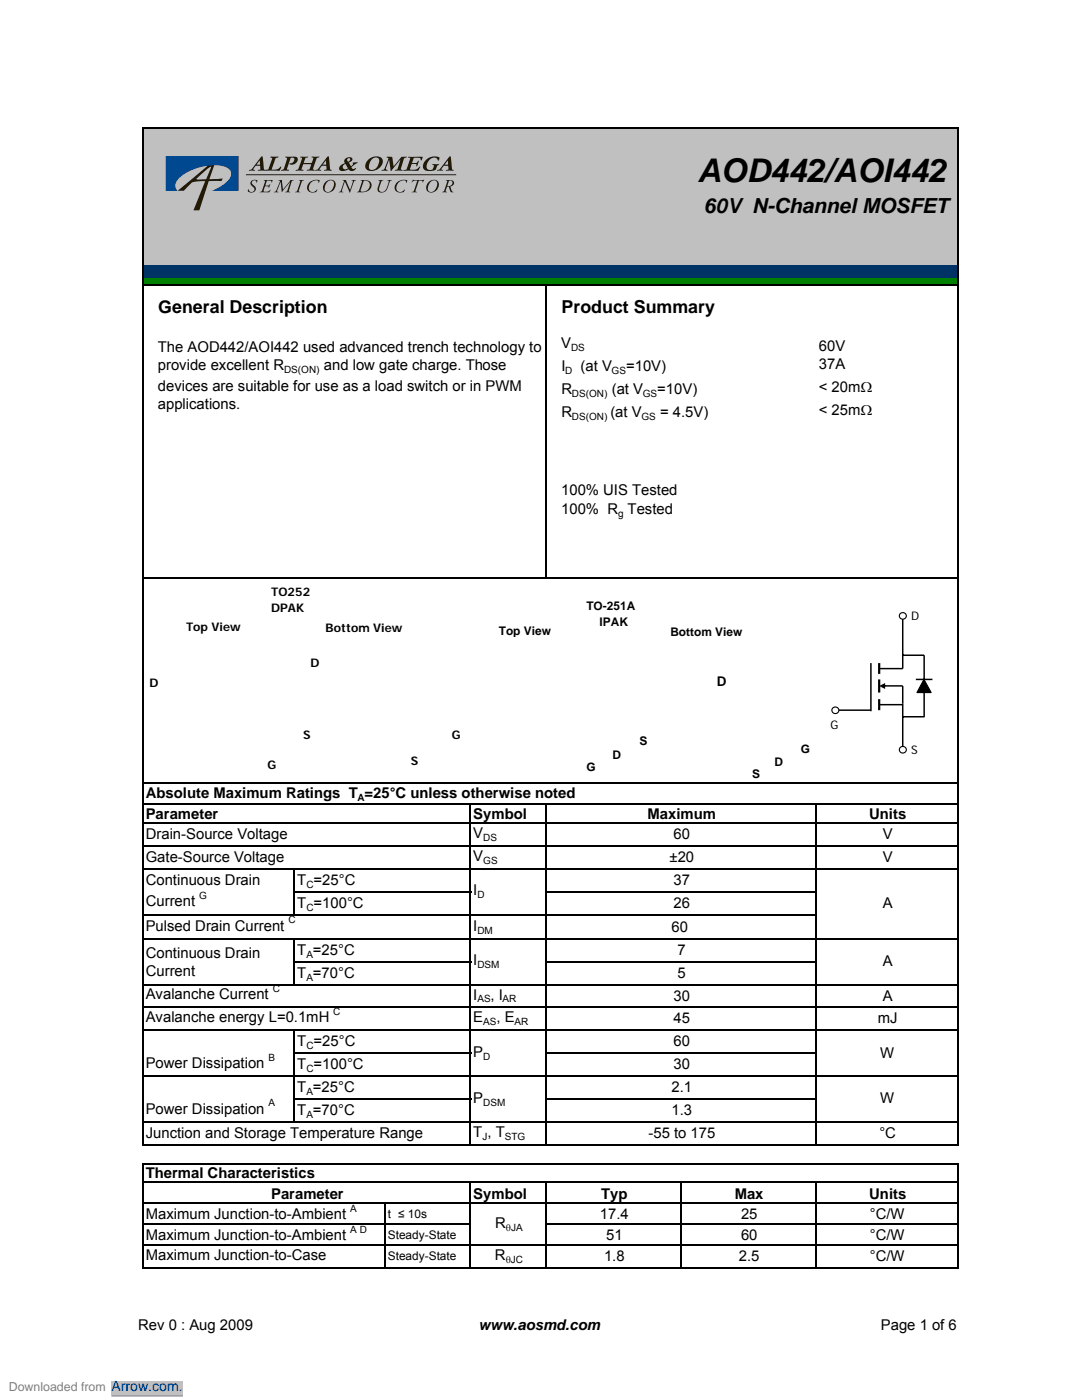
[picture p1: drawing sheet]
<svg xmlns="http://www.w3.org/2000/svg" width="216mm" height="279mm" viewBox="0 0 216 279" stroke-linecap="round" stroke-linejoin="round" font-family="sans-serif">
<path d="M28.5 25.5h162.7v27.6h-162.7z" fill="#c0c0c0"/>
<path d="M28.5 53h162.7v2.5h-162.7z" fill="#003365"/>
<path d="M28.5 55.5h162.7v1.3h-162.7z" fill="#008000"/>
<g fill="#fff">
<path d="M109 177.9h53.9v4.6h-53.9z"/>
<path d="M109 187.3h53.9v4.6h-53.9z"/>
<path d="M109 191.9h53.9v4.6h-53.9z"/>
<path d="M109 196.5h53.9v4.6h-53.9z"/>
<path d="M109 201h53.9v4.7h-53.9z"/>
</g>
<g fill="none" stroke="#000" stroke-width=".3">
<path d="M28.5 25.4v203.2M28.7 25.5h162.6M191.2 25.7v202.9M28.7 56.8h162.6M109 56.9v58.6M28.7 115.4h162.6M173.8 132.3v9.6M180.1 123.4v10h-4.7M180.1 136.9v12.3M180.1 130.8h4.3v4.8M182.8 135.6h3.3M184.4 138.2v4.8h-4.3"/>
<path d="M28.7 156.4h162.6M167.4 141.7h6.4M175.4 140.6h4.7M28.7 160.5h162.6M28.7 164.2h162.6M28.7 168.8h162.6M28.7 173.4h162.6M58.7 173.5v9.2M58.9 177.9h35.1M93.9 160.7v67.9M109 160.7v67.9M109.1 177.9h53.9"/>
<path d="M162.8 160.7v67.9M28.7 182.5h134.3M28.7 187.3h162.6M28.7 196.5h162.6M58.7 187.5v9.1M58.9 191.9h35.1M109.1 191.9h53.9M28.7 201.1h162.6M28.7 205.6h162.6M28.7 214.8h162.6M58.7 205.8v18.3M58.9 210.2h35.1"/>
<path d="M58.9 219.4h35.1M109.1 210.2h53.9M109.1 219.4h53.9M28.5 232.1v21M28.7 223.9h162.6M28.7 228.5h162.6M28.7 232.2h162.6M28.7 235.9h162.6M93.9 236.1v17M109 236.1v17M135.9 236.1v17M162.8 236.1v17"/>
<path d="M191.2 232.4v20.7M28.7 244.2h65.3M28.7 240.1h162.6M28.7 248.4h162.6M28.7 253h162.6M76.9 240.2v12.9M109.1 244.2h82.2"/>
</g>
<path d="M175.4 132.3v2.2M175.4 135.6v2.6M175.4 139.5v2.2" fill="none" stroke="#000" stroke-width=".44"/>
<path d="M176.3 136.7h3.8v.3h-3.8zM175.4 136.9l1.2-.6v1.2z" fill="#000"/>
<path d="M184.4 135.6l1.4 2.6h-2.8z" fill="#000"/>
<path d="M184.4 135.6l1.4 2.6h-2.8z" fill="none" stroke="#000" stroke-width=".22"/>
<circle cx="180.1" cy="122.9" r=".67" fill="#fff"/>
<circle cx="180.1" cy="122.9" r=".67" fill="none" stroke="#000" stroke-width=".22"/>
<circle cx="166.7" cy="141.8" r=".67" fill="#fff"/>
<circle cx="166.7" cy="141.8" r=".67" fill="none" stroke="#000" stroke-width=".22"/>
<circle cx="180.1" cy="149.6" r=".67" fill="#fff"/>
<circle cx="180.1" cy="149.6" r=".67" fill="none" stroke="#000" stroke-width=".22"/>
<g fill="#241a04">
<path d="M54 31.3h1.6l-.1 .1-.5 .2-.8 2.2 .5 .1a1.83 1.83 0 0 0 1.4-.6l-.2 .6a.51 .51 0 0 1-.8 .2h-2.1v-.2l.6-.2 .7-2.1-.4-.2z"/>
<path d="M57 31.3h1.1a.92 .92 0 0 1 1.3 .6 1.07 1.07 0 0 1-1.6 .8l.1-.1a.72 .72 0 0 0 .7-.3 .72 .72 0 0 0 0-.8l-.6 .1-.8 2.2 .5 .1-.1 .2h-1.5v-.2l.5-.1 .3-1 .4-1.2-.4-.2z"/>
<path d="M60 31.3h1.5l-.1 .1-.4 .1-.4 1h1h.6l.3-1-.4-.1 .1-.1h1.5v.1l-.5 .1-.1 .3-.7 2 .4 .1-.1 .2-1.5-.1a.79 .79 0 0 0 .8-.9l.1-.3h-1.6l-.4 1 .5 .1-.1 .2h-1.5v-.2l.5-.1 .2-.5 .6-1.8-.4-.1z"/>
<path d="M77.2 31.3h.9a.46 .46 0 0 1 .3 .6l.1 1.3 1.2-1.4a1.28 1.28 0 0 1 1.5-.5l-.6 .3-.5 1.6a.39 .39 0 0 0 0 .7h.2v.2h-1.5v-.2a.73 .73 0 0 0 .7-.8l.4-1.3-1.8 2.3h-.2l-.3-2.2-.6 1.8 .3 .2v.2h-1.2l.6-.4 .7-1.8 .1-.3-.4-.2z"/>
<path d="M81.5 31.3h2.8l-.2 .7-.1-.1a.47 .47 0 0 0-.3-.4 .47 .47 0 0 0-.4 0h-.7l-.3 1.1a.85 .85 0 0 0 1.2-.5h.1l-.4 1.1h-.1v-.3a.7 .7 0 0 0-1-.1l-.3 .9a1.68 1.68 0 0 0 2-.4v.1a.91 .91 0 0 1-1.3 .7h-2v-.2a.49 .49 0 0 0 .7-.4l.7-2-.5-.1z"/>
<path d="M85 31.9a2.1 2.1 0 0 1 2.7-.4l-.2 .5a.99 .99 0 0 0-.9-.6 .99 .99 0 0 0-1 .6 1.29 1.29 0 0 0-.2 1.9 .74 .74 0 0 0 .9-.1 .74 .74 0 0 0 .2-.8l-.2-.1v-.1h1.3l-.1 .1a1.06 1.06 0 0 0-.6 1l-.7 .2a1.35 1.35 0 0 1-1.8-.8l.2-.8z"/>
<path d="M50.2 36.1l.6-.2 .6 .1-.2 .5-.2-.4h-.5a.67 .67 0 0 0 .3 1.1 .86 .86 0 0 1-.2 1.2 .86 .86 0 0 1-1.2-.2l.2-.5a.58 .58 0 0 0 .9 .5 .58 .58 0 0 0-.1-1 .71 .71 0 0 1-.2-1.1z"/>
<path d="M52.7 35.9h1.7l-.2 .5-.2-.3h-.7l-.3 .8a.74 .74 0 0 0 .9-.1l-.3 .7a.46 .46 0 0 0-.3-.4 .46 .46 0 0 0-.5 .2l-.2 .9a1.27 1.27 0 0 0 1.4-.3l-.1 .2a.93 .93 0 0 1-1.1 .3l-1-.1 .3-.1 .3-.4 .5-1.6z"/>
<path d="M55.6 35.9h.7l.2 1.9 1.1-1.3a.74 .74 0 0 1 1-.5l-.4 .2-.5 1.5-.1 .5 .3 .2-1-.1 .4-.2 .6-1.8-1.7 2-.2-2-.7 1.8 .3 .3h-.9l.1-.1a3.2 3.2 0 0 0 1-1.9v-.3z"/>
<path d="M59.7 35.9l.9 .1-.4 .2-.5 1.6-.1 .4 .3 .2h-1l.4-.3 .5-1.6 .1-.4z"/>
<path d="M61.8 36.3l.6-.3 .8-.1 .6 .1-.2 .5-.1-.3a1.25 1.25 0 0 0-1.8 1 .88 .88 0 0 0 .5 1.1 .88 .88 0 0 0 1.1-.5 1 1 0 0 1-1.5 .5 1.18 1.18 0 0 1 0-2z"/>
<path d="M68.4 35.9h.7l.7 2 .6-1.8-.2-.1 .8-.1-.4 .3-.7 2.2-1.1-2.2-.6 1.9 .3 .3-.9-.1 .4-.2 .2-.6 .4-1.4z"/>
<path d="M75.5 35.9l1 .1-.4 .2-.4 1.1v.7a.92 .92 0 0 0 .9 .2 .92 .92 0 0 0 .6-.8l.4-1.3-.3-.1h.9a.81 .81 0 0 0-.6 .9l-.2 .5a1.18 1.18 0 0 1-.8 1 1.18 1.18 0 0 1-1.2-.3v-.7l.4-1.2z"/>
<path d="M79.3 36.3l.6-.3 .7-.1 .7 .1-.2 .5-.1-.3a1.25 1.25 0 0 0-1.9 1 .88 .88 0 0 0 .5 1.1 .88 .88 0 0 0 1.2-.5 1 1 0 0 1-1.6 .5 1.18 1.18 0 0 1 .1-2z"/>
<path d="M82.4 35.9h2.2l-.2 .5-.2-.3h-.6l-.7 2 .3 .3h-1l.4-.3 .6-1.9-.1-.1a.97 .97 0 0 0-.9 .3z"/>
<path d="M52.2 31.2h.2l.2 2.1a.43 .43 0 0 0 .4 .6l-.1 .2h-1.5l.5-.3v-.7h-.9l-.5 .6 .4 .2-.1 .2h-1.1l.6-.4zM51.8 32l-.6 .9h.7z"/>
<path d="M65.4 31.2h.2l.2 2.1a.43 .43 0 0 0 .4 .6v.2h-1.6l.6-.3-.1-.7h-.9l-.5 .6 .4 .2-.1 .2h-1.1l.6-.4zM65 32l-.6 .9h.7z"/>
<path d="M68.9 31.7l.6-.3a.54 .54 0 0 1 .8 .3 .54 .54 0 0 1-.5 .7h-.2l.4 .7a.41 .41 0 0 0 .4-.5v-.2h1l-1.3 1a.53 .53 0 0 0 .9 .2 .86 .86 0 0 1-1.5 .2 1.38 1.38 0 0 1-1.8 0 1.32 1.32 0 0 1 1.1-1.2 .59 .59 0 0 1 .1-.9zM68.6 32.9a.51 .51 0 0 0 0 .8 .51 .51 0 0 0 .8-.2l-.5-.8zM69.3 31.7a.3 .3 0 0 0 .2 .5 .3 .3 0 0 0 .4-.3 .29 .29 0 0 0-.2-.4 .29 .29 0 0 0-.4 .2z"/>
<path d="M73.5 31.9l.8-.5a1.47 1.47 0 0 1 2.1 .7 2.11 2.11 0 0 1-3.4 1.6 1.52 1.52 0 0 1 .5-1.8zM74.3 31.7a1.73 1.73 0 0 0-.5 2.1 1.41 1.41 0 0 0 1.8-1.3 .76 .76 0 0 0-.3-1.1 .76 .76 0 0 0-1 .3z"/>
<path d="M89.7 31.2h.2l.2 2.1a.43 .43 0 0 0 .4 .6v.2h-1.5l.5-.3-.1-.7h-.9l-.4 .6 .3 .2v.2h-1.2l.6-.4zM89.3 32l-.6 .9h.7z"/>
<path d="M64.8 36.5a1.27 1.27 0 0 1 2.1-.1 1.5 1.5 0 0 1-.5 1.7 1.5 1.5 0 0 1-1.7 0 1.31 1.31 0 0 1 .1-1.6zM65.4 36.2a1.68 1.68 0 0 0-.5 1.9 .99 .99 0 0 0 1.6-.7 .81 .81 0 0 0 .1-.9 .81 .81 0 0 0-.8-.5z"/>
<path d="M72 36l.4-.1a1.23 1.23 0 0 1 1.7 1.4 2.36 2.36 0 0 1-2.6 1.1l-.3-.1 .4-.2 .6-1.8v-.2zM72.6 36.1l-.7 2a1.27 1.27 0 0 0 1.6-.3 1.27 1.27 0 0 0 0-1.5z"/>
<path d="M85.4 36.5a1.27 1.27 0 0 1 2.1-.1 1.5 1.5 0 0 1-.5 1.7 1.5 1.5 0 0 1-1.7 0 1.31 1.31 0 0 1 .1-1.6zM86 36.2a1.68 1.68 0 0 0-.5 1.9 .99 .99 0 0 0 1.6-.7 .81 .81 0 0 0 .1-.9 .81 .81 0 0 0-.8-.5z"/>
<path d="M89 36a1.21 1.21 0 0 1 1.6 .5 .8 .8 0 0 1-.7 .7 1.36 1.36 0 0 0 .6 1.1 .57 .57 0 0 1-.6 0 .57 .57 0 0 1-.2-.6l-.2-.4h-.3l-.3 .8 .3 .3-1-.1 .4-.2 .6-1.6v-.4zM89.6 36.1l-.3 1a.67 .67 0 0 0 .8-.2 .67 .67 0 0 0 0-.8z"/>
<path d="M35.5 38.1h1.2l.6-.7a2.56 2.56 0 0 1 2.6-1.2l1-.1-2.3 5.9h1.2l1.8-5.9 2.6 .1 .3-.6-2.7 .2 1-2.9-1.1 .1-.3 .1zM39.2 35.7l2.2-2.1 .8-.3-1.1 2.5h-1.5z"/>
</g>
<path d="M49.1 34.9h41.9" fill="none" stroke="#241a04" stroke-width=".2"/>
<path d="M33.1 31.1h14.5v7h-5.4a6.9 6.9 0 0 0 3.8-2.8 1.48 1.48 0 0 0-1.3-2.1 10.6 10.6 0 0 0-9.2 2.6 1.54 1.54 0 0 0 0 2.3h-2.4z" fill="#004990"/>
<path d="M0 276.9h70.6" fill="none" stroke="#fff" stroke-width="2.5" stroke-linecap="butt"/>
<path d="M22.2 275.6h14.3v2.6h-14.3z" fill="#c0c0c0"/>
<path d="M22.2 278.6h14.3" fill="none" stroke="#00f" stroke-width=".2"/>
<text font-size="6.5" x="139.1" y="36.4">AOD442/AOI442</text>
<text font-size="4.1" x="140.5" y="42.5">60V N-Channel MOSFET</text>
<g font-size="3.6">
<text x="31.6" y="62.4">General Description</text>
<text x="112.1" y="62.4">Product Summary</text>
</g>
<g font-size="3">
<text x="31.5" y="70.2">The AOD442/AOI442 used advanced trench technology to</text>
<text x="112" y="69.4">V</text>
<text x="163.4" y="70.1">60V</text>
<text x="31.5" y="73.9">provide excellent R</text>
<text x="31.5" y="78">devices are suitable for use as a load switch or in PWM</text>
<text x="64.6" y="73.9">and low gate charge. Those</text>
<text x="112" y="74">I</text>
<text x="115.9" y="74">(at V</text>
<text x="124.9" y="74">=10V)</text>
<text x="163.4" y="73.7">37A</text>
<text x="31.5" y="81.7">applications.</text>
<text x="112" y="78.6">R</text>
<text x="112" y="83.1">R</text>
<text x="121.8" y="83.1">(at V</text>
<text x="122.1" y="78.6">(at V</text>
<text x="131.1" y="78.6">=10V)</text>
<text x="131.7" y="83.1">= 4.5V)</text>
<text x="163.4" y="82.8">&lt; 25mΩ</text>
<text x="163.4" y="78.3">&lt; 20mΩ</text>
<text x="112" y="98.8">100% UIS Tested</text>
<text x="112" y="102.6">100% R Tested</text>
<text x="29.1" y="159.3">Absolute Maximum Ratings T =25°C unless otherwise noted</text>
<text x="29.1" y="163.4">Parameter</text>
<text x="29.1" y="167.4">Drain-Source Voltage</text>
<text x="94.4" y="163.4">Symbol</text>
<text x="94.4" y="167.2">V</text>
<text x="129.2" y="163.4">Maximum</text>
<text x="134.4" y="167.4">60</text>
<text x="173.4" y="163.4">Units</text>
<text x="176.1" y="167.4">V</text>
<text x="29.1" y="172">Gate-Source Voltage</text>
<text x="94.4" y="171.8">V</text>
<text x="133.6" y="172">±20</text>
<text x="176.1" y="172">V</text>
<text x="29.1" y="176.5">Continuous Drain</text>
<text x="59.3" y="176.6">T =25°C</text>
<text x="94.4" y="178.6">I</text>
<text x="134.4" y="176.6">37</text>
<text x="29.1" y="180.9">Current</text>
<text x="29.1" y="185.7">Pulsed Drain Current</text>
<text x="59.3" y="181.1">T =100°C</text>
<text x="94.4" y="185.8">I</text>
<text x="134" y="186">60</text>
<text x="134.4" y="181.1">26</text>
<text x="176.1" y="181.2">A</text>
<text x="29.1" y="191.1">Continuous Drain</text>
<text x="59.3" y="190.5">T =25°C</text>
<text x="135.2" y="190.5">7</text>
<text x="29.1" y="194.9">Current</text>
<text x="59.3" y="195.1">T =70°C</text>
<text x="94.4" y="192.6">I</text>
<text x="135.2" y="195.1">5</text>
<text x="176.1" y="192.8">A</text>
<text x="29.1" y="199.4">Avalanche Current</text>
<text x="94.4" y="199.5">I</text>
<text x="97.9" y="199.5">, I</text>
<text x="134.4" y="199.7">30</text>
<text x="176.1" y="199.7">A</text>
<text x="29.1" y="204">Avalanche energy L=0.1mH</text>
<text x="59.3" y="208.8">T =25°C</text>
<text x="94.4" y="204">E</text>
<text x="99.1" y="204">, E</text>
<text x="134.4" y="208.8">60</text>
<text x="134.4" y="204.3">45</text>
<text x="175.1" y="204.3">mJ</text>
<text x="29.1" y="213.1">Power Dissipation</text>
<text x="59.3" y="213.4">T =100°C</text>
<text x="94.4" y="210.9">P</text>
<text x="134.4" y="213.4">30</text>
<text x="175.6" y="211.1">W</text>
<text x="59.3" y="218">T =25°C</text>
<text x="94.4" y="220">P</text>
<text x="134" y="218">2.1</text>
<text x="175.6" y="220.2">W</text>
<text x="29.1" y="227.1">Junction and Storage Temperature Range</text>
<text x="29.1" y="222.3">Power Dissipation</text>
<text x="59.3" y="222.5">T =70°C</text>
<text x="94.4" y="226.9">T , T</text>
<text x="129.4" y="227.1">-55 to 175</text>
<text x="134" y="222.5">1.3</text>
<text x="175.5" y="227.1">°C</text>
<text x="29.1" y="235.1">Thermal Characteristics</text>
<text x="54.1" y="239.2">Parameter</text>
<text x="94.4" y="239.2">Symbol</text>
<text x="119.9" y="239.2">Typ</text>
<text x="146.6" y="239.2">Max</text>
<text x="173.4" y="239.2">Units</text>
<text x="29.1" y="243.4">Maximum Junction-to-Ambient</text>
<text x="98.8" y="245.1">R</text>
<text x="119.7" y="243.4">17.4</text>
<text x="147.9" y="243.4">25</text>
<text x="173.6" y="243.4">°C/W</text>
<text x="29.1" y="251.5">Maximum Junction-to-Case</text>
<text x="29.1" y="247.5">Maximum Junction-to-Ambient</text>
<text x="98.8" y="251.4">R</text>
<text x="120.5" y="251.6">1.8</text>
<text x="120.9" y="247.5">51</text>
<text x="147.4" y="251.6">2.5</text>
<text x="147.9" y="247.5">60</text>
<text x="173.6" y="251.6">°C/W</text>
<text x="173.6" y="247.5">°C/W</text>
<text x="27.6" y="265.4">Rev 0 : Aug 2009</text>
<text x="95.5" y="265.4">www.aosmd.com</text>
<text x="175.8" y="265.4">Page 1 of 6</text>
</g>
<text font-size="2.8" fill="#00f" x="22.2" y="277.6">Arrow.com.</text>
<text font-size="2.7" x="143" y="136.9">D</text>
<text font-size="2.5" fill="#808080" x="1.8" y="277.6">Downloaded from</text>
<g font-size="2.4">
<text x="54.1" y="118.9">TO252</text>
<text x="37.1" y="125.9">Top View</text>
<text x="54.1" y="122.1">DPAK</text>
<text x="117" y="121.8">TO-251A</text>
<text x="119.6" y="124.9">IPAK</text>
<text x="181.8" y="123.7">D</text>
<text x="65" y="126.2">Bottom View</text>
<text x="99.5" y="126.8">Top View</text>
<text x="133.8" y="127">Bottom View</text>
<text x="29.8" y="137.1">D</text>
<text x="61.9" y="133.2">D</text>
<text x="60.5" y="147.4">S</text>
<text x="90.2" y="147.4">G</text>
<text x="127.6" y="148.7">S</text>
<text x="165.7" y="145.4">G</text>
<text x="53.4" y="153.5">G</text>
<text x="82" y="152.7">S</text>
<text x="117" y="154">G</text>
<text x="122.2" y="151.6">D</text>
<text x="150.1" y="155.3">S</text>
<text x="154.6" y="152.9">D</text>
<text x="159.8" y="150.2">G</text>
<text x="181.8" y="150.5">S</text>
<text x="77.4" y="243">t ≤ 10s</text>
<text x="77.4" y="247.2">Steady-State</text>
<text x="77.4" y="251.5">Steady-State</text>
</g>
<g font-size="2">
<text x="114" y="70">DS</text>
<text x="56.7" y="74.5">DS(ON)</text>
<text x="112.8" y="74.6">D</text>
<text x="122" y="74.6">GS</text>
<text x="114.1" y="79.2">DS(ON)</text>
<text x="114.1" y="83.7">DS(ON)</text>
<text x="128" y="83.7">GS</text>
<text x="128.3" y="79.2">GS</text>
<text x="123.3" y="103.2">g</text>
<text x="71.3" y="159.9">A</text>
<text x="96.4" y="167.8">DS</text>
<text x="96.4" y="172.4">GS</text>
<text x="39.8" y="179.4">G</text>
<text x="61.1" y="177.2">C</text>
<text x="95.2" y="179.2">D</text>
<text x="57.6" y="184.2">C</text>
<text x="61.1" y="181.7">C</text>
<text x="61.1" y="191.1">A</text>
<text x="95.2" y="186.4">DM</text>
<text x="54.4" y="198">C</text>
<text x="61.1" y="195.7">A</text>
<text x="95.2" y="193.2">DSM</text>
<text x="66.5" y="202.5">C</text>
<text x="95.2" y="200.1">AS</text>
<text x="100.3" y="200.1">AR</text>
<text x="61.1" y="209.4">C</text>
<text x="96.4" y="204.6">AS</text>
<text x="102.7" y="204.6">AR</text>
<text x="53.6" y="211.7">B</text>
<text x="61.1" y="214">C</text>
<text x="96.4" y="211.5">D</text>
<text x="53.6" y="220.8">A</text>
<text x="61.1" y="218.6">A</text>
<text x="96.4" y="220.6">DSM</text>
<text x="61.1" y="223.1">A</text>
<text x="96.3" y="227.5">J</text>
<text x="100.7" y="227.5">STG</text>
<text x="69.9" y="241.9">A</text>
<text x="101" y="245.7">θJA</text>
<text x="69.9" y="246">A D</text>
<text x="100.9" y="252">θJC</text>
</g>
</svg>
